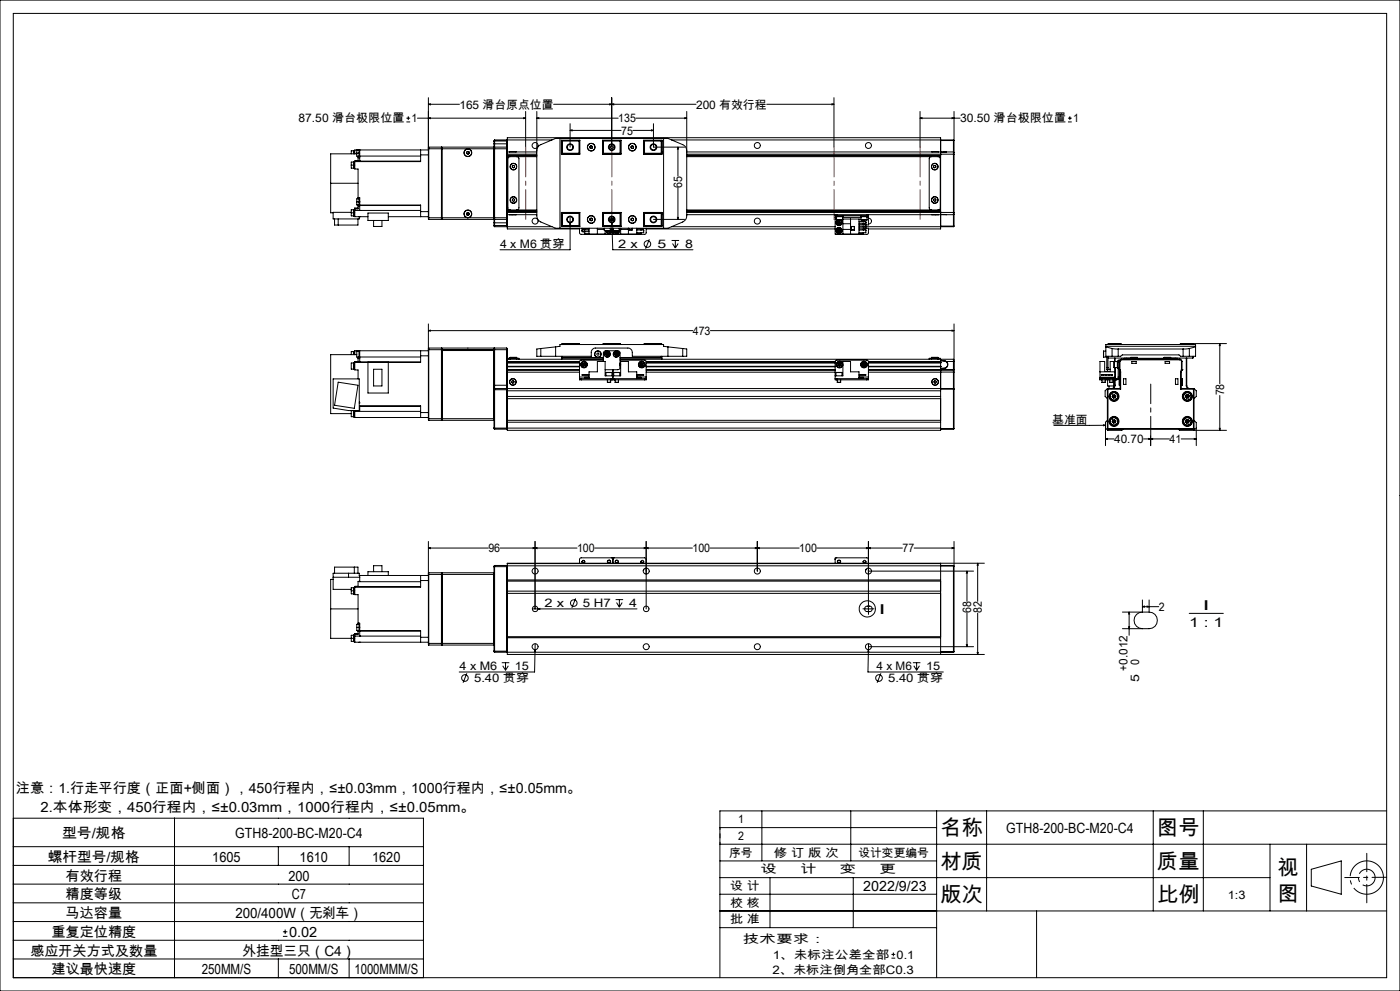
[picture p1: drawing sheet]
<svg xmlns="http://www.w3.org/2000/svg" width="420mm" height="297mm" viewBox="0 0 420 297" stroke-linecap="round" stroke-linejoin="round" font-family="sans-serif">
<g fill="none" stroke="#000" stroke-width=".3">
<path d="M0 0h420v297h-420zM4 4h412v289h-412zM121.9 36.5h1.1M121.9 35.4h1.1M122.5 34.9v1.1M125.2 35.4h32.5M128.5 35.4l.6-.1v.3zM128.5 31.3l.6-.2v.3zM128.5 29.3v36M128.5 31.3h9.3M157.1 35.3l.6 .1-.6 .2zM157.7 33.4v10.7"/>
<path d="M161 35.4l.6-.1v.3zM161 33.4l.1 31.6 .3 .8 .8 .7 4.5 1.9h33.7l4.4-1.9 .7-.4 .4-.7 .1-.7v-31.3M161 35.4h24.5M166.1 31.3h42.7M171 39.1l.6-.2v.3zM171 37.1v7M171 39.1h15.3M182.9 31.1l.6 .2-.6 .1zM183.5 31.3l.6-.2v.3zM183.5 29.3v14.8M189.9 39.1h6.1M190.8 35.4h15.2"/>
<path d="M195.4 38.9l.6 .2-.6 .1zM196 37.1v7h9.4M205.4 35.3l.6 .1-.6 .2zM230 31.3h20.2M249.6 31.1l.6 .2-.6 .1zM250.2 29.3v14.8M276 35.4l.6-.1v.3zM276 35.4h12M276 33.4v10.7M285.6 35.3l.6 .1-.6 .2zM286.2 33.4v12.3M320.4 36.5h1.1"/>
<path d="M320.4 35.4h1.1M321 34.9v1.1M99.2 54.9v8.9h.7M99.2 54.9h8.2M105.4 49.5v.9h.6M105.4 49.5h1M106 48.6h-.6v.9M106 45.1v1M106.3 48.5v2h.1M106.3 45.1v1M106.4 48.5h-.4v2h.3M106.4 45.1l-1 .1v.9"/>
<path d="M107 46.1h-7.8v8.8M107 45.9v.9h.7M107 45.9h.9M107.4 59.2h.5v1.3M107.4 59.2v.4M107.4 47.3v.9h-1M107.4 46.8v.5M107.4 44.9v.1M107.4 47.3h.5M107.7 59.6h-.7v.9M107.7 44.9v2h.2M107.7 45h-.7v.9"/>
<path d="M107.9 59.5h-.2v2h.2M107.9 48.3h.1M107.9 47.3v1M107.9 44.9v1.9M107.9 44.9h.1M107.9 46.8v.5M107.9 46.8h18.3M126.2 46.4h2.3M126.2 44.9v1.5M126.2 46.4v2h-19.8M126.2 48.3h-19.8v2.4h1v8.5M128.5 44.9h-22.1v1.2"/>
<path d="M128.6 44.1v21.7M128.6 44.1l-.1 .5h23.7M128.6 44.1h3.8M132.4 44.1v21.7M132.4 44.1l.1 .1M132.5 44.2v21.5M132.5 44.2h.1M140 45.6l.1 .4M140.1 46l.3 .1M140.3 45.4l.4 .1M140.3 45.4l-.3 .2M140.7 45.5v.4"/>
<path d="M140.7 45.9l-.3 .2M148.2 44.6v-.5h-15.6v21.7h15.6v-.5M148.2 44.6v20.7M148.2 44.2h.1M148.2 44.3v.3M148.2 43.1v1.1M148.2 44.2v.1M148.2 42.3h4M148.2 43.1h4M148.4 44.1v21.7M148.4 41.9v2.2M148.4 44.1h3.6"/>
<path d="M148.4 41.9l-.2 1.2M148.4 41.9h3.6M148.4 44.1l-.2 .2M152 44.1v21.7M152 41.9v2.2M152 44.1l.2 .2M152 41.9l.2 .2M152.2 44.3v-3h130v4.9M152.2 44.3v.3M152.2 44.6v20.7M152.2 47h8.8M152.2 46.6h8.8"/>
<path d="M152.2 45.5h8.8M152.2 41.9h13.4M152.2 46.2h8.8M152.9 45.5h2M153 47l-.5 .1-.1 .4v14.9l.1 .4 .5 .1M153.7 49.7l.4-.1 .3 .2-.1 .4-.3 .1-.3-.2zM153.7 59.7l.4-.2 .3 .3-.1 .4-.3 .1-.3-.3zM155 47l.5 .1 .2 .4v14.9l-.2 .4-.5 .1M161 45.2l.4-1.1 .5-.6 4.8-2h33.7l4.7 2 .6 .6 .3 1.1M168 41.5v26.9M168.4 45.5h.1M168.4 42h5.6v4.2h-5.6z"/>
<path d="M168.5 42.3v3.9M168.5 42.3h5.2M168.7 42.1v4M168.7 46.1h5.3M168.7 42.1h5.3M168.7 42.1l-.2 .2M173.7 42.3l.1-.2v4l-.1-.2M173.7 45.9h-5.2l.2 .2M173.7 42.3v3.6M177 44.3l.4 .2M177 43.9v.4M177.3 43.7l.4 .2"/>
<path d="M177.3 43.7l-.3 .2M177.7 44.3l-.3 .2M177.7 43.9v.4M180.8 46.1h5.5M180.8 42h5.5v4.2h-5.5zM180.8 42.1h5.5M181 42.3v3.6M181 42.3l-.1-.2v4l.1-.2M181 45.9h5M181 42.3h5M186 42.3l.2-.2v4l-.2-.2M186 42.3v3.6"/>
<path d="M189.4 44.3l.3 .2M189.4 43.9v.4M189.7 43.7l.3 .2M189.7 43.7l-.3 .2M190 44.3l-.3 .2M190 43.9v.4M193.1 42h5.5v4.2h-5.5zM193.1 46.1h5.3M193.1 42.1h5.3M193.4 42.3v3.6M193.4 42.3l-.2-.2v4l.2-.2M193.4 45.9h5.1l-.1 .2"/>
<path d="M193.4 42.3h5.1M198.4 42.1v4M198.4 42.1l.1 .2M198.5 42.3v3.9M198.5 45.5h.1M199.1 41.5v26.9M201.5 41.9h84.5M203.4 44.1l.1 .6h-.3zM203.4 44.1v8.7M203.4 56.3v9.5M206 47h76.2M206 46.6h76.2"/>
<path d="M206 45.5h77.2M206 46.2h80M279.4 47l-.5 .1-.1 .4v14.9l.1 .4 .5 .1M279.5 45.5h2M280.1 49.7l.4-.1 .3 .2-.1 .4-.3 .1-.3-.2zM280.2 59.7l.4-.1 .2 .3-.1 .4h-.4l-.3-.3zM281.4 47l.5 .1 .2 .4v14.9l-.2 .4-.5 .1M282.2 46.2v17.5M282.2 42.1h3.8M283.2 45.6h-1v.6M283.2 45.5h.8M283.2 45.5v.1"/>
<path d="M283.9 45.5l-.7 .1M283.9 45.5h2.1M286 46.2h.2M286 45.5v.7M286 45.5l.2 .2M286 41.9l.2 .2h-.2M286 41.9v.2M286 42.1v3.4M286 46.2v17.5M286.2 45.7v.5M286.2 46.2v17.5M100.4 65.6v1.8h7v-1.8"/>
<path d="M101.5 65.6v1.8M105.4 63.8v.9h.6M105.4 63.6h-5.5v2h7.9l.1-.7M105.4 63.8h1M106 62.9h-.6v.9M106.3 62.8v2M106.4 62.8h-.4v2h.4M106.4 63.1h19.8M107 60.5v.9h.7M107 60.5h.9M107.4 61.7v.9h-1M107.4 62.3h-1v2.6h4"/>
<path d="M107.4 61.4v.3M107.4 61.7h.5M107.9 60.5v1M107.9 61.5v.1M107.9 63.1h.1M107.9 61.7v1.4M107.9 64.9h.1M107.9 60.5h.1M107.9 61.6v.1M107.9 61.5h18.3v1.9M107.9 61.6h18.3M110.4 63.8h6.1v2.3h-6.1z"/>
<path d="M112.1 66.1v1.8h2.5v-1.8M116.5 64.9h12M126.2 63.4v1.5M126.2 63.4h2.3M128.5 65.3l.1 .5M128.5 65.3h23.7M128.6 65.8h3.8M132.5 65.7h.1M132.5 65.7l-.1 .1M140 64.1l.1 .3M140.1 64.4h.4M140.2 63.7l.4 .1"/>
<path d="M140.2 63.7l-.2 .4M140.6 63.8l.2 .3M140.8 64.1l-.3 .3M148.2 65.7h.1M148.2 65.3v.3M148.2 65.7v1.1M148.2 65.6v.1M148.2 66.8l.2 1.1M148.2 67.5h4M148.2 65.6l.2 .2M148.2 66.8h4M148.4 65.8v2.1"/>
<path d="M148.4 65.8h3.6M148.4 67.9h3.6M152 65.8v2.1M152.2 65.3v.3M152.2 65.6v3h21.6M152.2 62.9h8.8M152.2 63.2h8.8M152.2 64.3h8.8M152.2 67.9h13.4M152.2 63.7h8.8M152.2 65.6l-.2 .2M152.2 67.8l-.2 .1"/>
<path d="M152.2 63.3h8.8M152.9 64.3h2M168.4 64.3h.1M168.4 63.7h5.6v4.2h-5.6zM168.5 63.7v3.9M168.5 67.6h5.2M168.5 67.6l.2 .2M168.7 63.8v4M168.7 63.8h5.3M168.7 63.8l-.2 .1h5.2M168.7 67.8h5.3M171 66.6l.2 .6h-.3z"/>
<path d="M171 64.9v10h-21M173.7 63.9l.1-.1v4l-.1-.2M173.7 63.9v3.7M173.8 68.4l.1 1.5 .4 .3h19.2l.4-.4v-1.4M174.6 68.4v.2h2.1M174.6 68.9v.5h2.1M174.6 68.9h2.1M174.8 69.4h.5M175.4 68.6v.3a.41 .41 0 0 0-.4-.3 .41 .41 0 0 0-.4 .3M175.4 69.4v.7h1.3M176.7 68.4v1.8M177 66l.4 .1"/>
<path d="M177 65.6v.4M177.3 65.4l.4 .2M177.3 65.4l-.3 .2M177.7 66l-.3 .1M177.7 65.6v.4M179.2 68.4v1.8M179.2 68.8h2.1M180.8 63.8h5.5M180.8 63.7h5.5v4.2h-5.5zM180.8 67.8h5.5M181 63.9v3.7M181 67.8v.1"/>
<path d="M181 63.9l-.1-.1v4l.1-.2M181 63.9h5M181 67.6h5M181.3 69.1h1.8M181.3 68.4v.7M181.5 69.1v1.1M181.7 67.8v.1M182.2 69.1l.1 .3M182.3 69.4l.5 .2M182.3 69.4l.4-.3 .1 .5M182.8 69.1l.4 .1M183.1 69.1h.1"/>
<path d="M183.1 68.4v.7M183.1 68.9l.1 .3M183.2 65.9h.2zM183.2 66l.2 .2M183.2 69.2l-.4 .4M183.2 66l.1 .1M183.2 68.4a.88 .88 0 0 1-.2 1.5 .88 .88 0 0 1-1.2-.8 .9 .9 0 0 0 1.3 .8 .9 .9 0 0 0 .2-1.5M183.4 65.4v.5M183.4 65.6h.5M183.5 64.9l.1 1.7M183.6 66.6l.1 .6h-.3zM183.6 66.6l.2 8.3h24.1"/>
<path d="M183.6 70.2h-.2M183.9 65.5v.5M183.9 68.4v1.8M184 69.1h.1M184 69.1h1.8M184 68.4v.7M184 69.1h1.7M184.1 70.2h.3M184.6 69.1v.3M184.6 69.4l.5 .2M184.6 69.4l.4-.3 .1 .5M185.1 69.1l.4 .2"/>
<path d="M185.3 67.8v.1M185.5 69.1v.2M185.5 69.3l-.4 .3M185.7 69.1h.1M185.8 68.5a.91 .91 0 0 1-.5 1.4 .91 .91 0 0 1-1.2-.8 .89 .89 0 0 0 1.2 .8 .89 .89 0 0 0 .5-1.3M185.8 68.4v.7M186 63.9l.2-.1v4.1M186 63.9v3.7M186 67.8v.1M186 67.6l.2 .2M186.2 68.4v1.8M186.2 68.8h2.3"/>
<path d="M188.5 68.4v1.8M188.6 68.4v.5h1.1v-.5M189.4 66l.3 .1M189.4 65.6v.4M189.6 68.4v.5M189.7 65.4l.3 .2M189.7 65.4l-.3 .2M190 66l-.3 .1M190 65.6v.4M191 68.4v1.8M191 68.9h2.1v.8h-2.1M192.3 68.6v.3a.41 .41 0 0 1 .4-.3 .41 .41 0 0 1 .4 .3"/>
<path d="M192.3 69.7v.4h-1.3M193.1 69v.2M193.1 63.7h5.5v4.2h-5.5zM193.1 68.4v.2h-2.1M193.1 63.8h5.3M193.1 67.8h5.3M193.4 63.9v3.7M193.4 63.9l-.2-.1v4l.2-.2M193.4 67.6h5.1M193.9 68.6h56.6M194.8 71.7l-1.1 2.8M196 65.8h9.4"/>
<path d="M198.4 63.8v4M198.4 63.8l.1 .1h-5.1M198.5 63.7v3.9M198.5 64.3h.1M198.5 67.6l-.1 .2M201.5 72.1h2.2M201.5 67.9h49M201.8 73l.8 1.3M202.6 72.1v2.2M203.2 65.2h.3l-.1 .6zM203.4 73l-.8 1.3M206 62.9h76.2"/>
<path d="M206 63.2h76.2M206 64.3h44.5M206 63.7h80M206 63.3h76.2M250.5 64.7h.5M250.5 64.3h.5M250.5 64.7v.5M250.5 65.2v5h9.6l.4-.4v-1.4h-.7M250.5 64.3v.4M250.5 65.6h.5M250.5 65.2h.5M250.8 70.2h.2"/>
<path d="M250.9 64.7v.2h2v-.2M251 65.9h1.7M251 65.9h1.8M251 64.9v1M251 64.3v.4M251 64.3h9M251 64.7h9M251.2 66.8l.3 .4M251.2 68.9l.1 .5M251.2 68.9l.5 .2M251.3 65.9l-.5 .9M251.3 69.4l.4 .2"/>
<path d="M251.4 65.9l-.6 .9M251.4 66.3l-.2 .5M251.4 66.3l.3 .4M251.5 67.2h.5M251.7 68.6l-.5 .3M251.7 68.6l.4 .2M251.7 68.6v1M251.7 69.1l-.4 .3M251.7 69.1l.4 .2M251.7 66.7l-.5 .1M251.7 66.7l-.2 .5M251.7 66.7l.3 .5"/>
<path d="M251.9 66.3h-.5M251.9 66.3l.3 .4M251.9 66.3l-.2 .4M252 65.9a.87 .87 0 0 1 .2 1.5 .87 .87 0 0 1-1.4-.6M252.1 65.9a.9 .9 0 0 1 .1 1.6 .9 .9 0 0 1-1.4-.7M252.1 68.8v.5M252.1 68.8l-.4 .3M252.1 69.3l-.4 .3M252.2 66.7l-.2 .5M252.2 66.7h-.5M252.7 65.9h.1M252.8 65.6h4.9v4.6"/>
<path d="M252.8 64.9v1M252.8 65.2h5.5M252.9 65.6v4.6M252.9 68.8h2.3M252.9 67.1h2.3M255.2 65.6v4.6M255.3 67.9h1v1h-1zM256.3 67.9v1M257.7 66.4h2.1v.5M257.7 67.2h2.1v.5h-2.1M257.7 68.1h2.1v.5h-2.1M257.7 65.7h.6"/>
<path d="M257.7 68.9h2.1M257.7 66.9h2.1M258.2 64.7v.2h2v-.2M258.3 65.9h1.8M258.3 64.9v1M259 68.6v.3a.41 .41 0 0 1 .4-.3 .41 .41 0 0 1 .4 .3M259 65.9v.5M259 67.7v.4M259 69.7v.4h-1.3M259 67.9h27M259.2 66.4h.4M259.8 66.9l-.4 .3-.4-.3v.3"/>
<path d="M259.8 66.6v.2M259.8 69v.2M259.8 68.9v.8h-2.1M259.8 66.7v.1M260 64.7h.5M260 64.3h.5M260 64.3v.4M260.1 65.9h.1M260.1 64.9v1M260.1 65.2h.4M260.5 65.4a.9 .9 0 0 1 .9 .9 .9 .9 0 0 1-.9 .9M260.5 64.7v.5"/>
<path d="M260.5 64.3v.4M260.5 65.2v2.2h-.7M260.5 64.3h22.7M279.5 64.3h2M282.2 63.7v4.9h-21.7M282.2 63.7v.6h1M282.2 67.8h3.8M283.2 64.3h.7M283.2 64.3h.8M283.2 64.3h.1M283.9 64.3h2.1M286 63.7h.2"/>
<path d="M286 63.7v.6M286 67.8h.2M286 67.8v.1M286 64.3v3.5M286.2 63.7v.5M286.2 64.2l-.2 .1M286.2 67.8l-.2 .1M286.2 64.2v3.6M128.5 99.1l.6-.1v.2zM128.5 97.1v28.4M128.5 99.1h79.3M213.1 99.1h73.1"/>
<path d="M285.6 99l.6 .1-.6 .1zM286.2 97.1v13.7M101.5 114.5l5.9 1-1.1 6.9-5.9-.9zM106 108.8h-.6v1.8h.6M106 105.4h-.6v.9M106.3 108.7h-.3v2h.4M106.3 105.3v1M106.4 108.6h4M106.4 108.7h-.1v2M106.4 105.3h-.4v1M107 106.3h-7.8v17.7h6.2M107.4 107.5v.9h-1"/>
<path d="M107.4 107v.5M107.4 105.1v.1M107.4 107.5h.5M107.7 105.1v2h.2M107.7 105.2h-.7v1.8h.7M107.9 108.5h.1M107.9 107.5v1M107.9 105.1v1.9M107.9 107v.5M107.9 107h18.3M110.4 108.5h6.1v9.3h-6.1zM112.1 110.7h2.5v5h-2.5z"/>
<path d="M126.2 105.1v1.5M126.2 106.6h2.3M126.2 108.5h-19.8v2.4h1v2.7M126.2 106.6v2h-9.7M128.5 105.1h-22.1v1.2M128.6 104.3v21.7M128.6 104.3l-.1 .5h23.7M128.6 104.3h3.8M132.4 104.3v21.7M132.4 104.3l.1 21.2M148.2 104.8v-.5h-15.6v.6h15.6M148.2 104.8v11.8"/>
<path d="M148.2 116.6v11.9l.2 .1M148.2 116.9h4M148.2 115.5h4M148.4 104.3v12.1M148.4 104.3l-.2 .5M148.4 116.4h3.6M148.4 104.3h3.6M148.4 116.4v12.2M148.4 116.4l-.2 .2M152 104.3v12.1M152 104.3l.2 .5M152 116.4v12.2"/>
<path d="M152 116.4l.2 .2M152.2 115.5v.9M152.2 117.1h130M152.2 118.8h130M152.2 104.8v10.7M152.2 119.5h130M152.2 116.4h133.8M152.2 107.7h28.8M152.2 108.7h21.6M152.2 109.9h21.6M152.2 108.8h21.6M152.2 109.8h21.6"/>
<path d="M152.2 108.6h21.6M152.2 108.3h21.7M152.2 110.8h21.6M152.2 111.5h21.6M152.2 111h21.6M152.4 107.7v-.3h3.3v.3M153 107.1h2M153 107.1v.6M153.1 107.4h1.9M153.6 114.2l.4-.1 .2 .3-.1 .4h-.4l-.2-.3zM155 107.1v.6M162.2 106.8h15.2v-1.2a1.33 1.33 0 0 1 1.3-1.3h9.6a1.33 1.33 0 0 1 1.4 1.3v1.2h15.1"/>
<path d="M162.2 104.5l-1.2 .1v2.2h1.2M162.2 104.5v2.3M166.7 104v2.8M166.7 104l1.3-.2v-.5h31.1v.5l1.3 .2M166.7 104l-4.5 .5M168.5 103.1h5.3M168.5 103.1v.2M168.5 106.8v.9M168.7 103h5l.1 .1M168.7 107.1h12.3M168.7 103v.3M168.7 106.8v.3"/>
<path d="M168.7 107.1l-.2 .2h12.5M168.7 103l-.2 .1M173.8 113.5v.3h.6M173.8 113.5h.6M173.8 113v.5M173.8 103.1v.2M173.8 113h2.9M174.4 113.5h9M174.4 113.8h9M174.4 113.5v.3M174.7 109.4l.3 .3M174.9 108.9l-.2 .5"/>
<path d="M174.9 108.9l.3 .4M175.2 109.3l.3 .3M175.2 109.3l-.2 .4M175.3 108.8l-.4 .1M175.3 108.8l.4 .3M175.3 108.8l-.1 .5M175.4 113.1v.2h1.3M175.5 109.6l-.5 .1M175.7 109.1l-.2 .5M175.7 109.1l-1 .3M176.7 113.5v-2.1h2.5v-3.1h2.3v4.3h4.7v-4.3h2.3v3.1h2.5v2.1M176.7 112.3h-2.1l2.1 .1"/>
<path d="M180.9 103.1l.1-.1h5l.2 .1M180.9 103.1h5.3M180.9 103.1v.2M181 107.9l-6.9 .1-.3 .4v4.6M181 108.3v-2.5l.3-.6 4-.1 .7 .4v4.8l-.2 .3-.5 .2h-3.8M181.7 106.1l.3 .5M181.7 106.1h.5M181.8 111.7h1.8M181.8 111.7v.9M181.9 105.7l-.2 .4M181.9 105.7l.3 .4M182 106.6h.5"/>
<path d="M182.2 114.6h.6M182.2 113.8v.8M182.2 106.1l-.2 .5M182.2 106.1l.3 .5M182.4 105.7l.3 .4M182.4 105.7h-.5M182.4 105.7l-.2 .4M182.7 106.1l-.2 .5M182.7 106.1h-.5M182.8 114.6h.4M183.2 114.6h-.4M183.2 113.8v.8"/>
<path d="M183.4 113.5h1M183.4 113.8h.5M183.4 113.5v.3M183.6 111.7v.9M183.9 113.8h.5M183.9 110.8v3M184.1 111.7h1.8M184.1 111.7v.9M184.4 113.5v.3M184.4 113.5h9M184.4 113.8h9M184.4 106.1h.5"/>
<path d="M184.4 106.1l.2 .5M184.5 114.6h1M184.5 113.8v.8M184.6 105.7l-.2 .4M184.6 105.7l.3 .4M184.6 106.6h.5M184.9 106.1l.2 .5M184.9 106.1l-.3 .5M185.1 105.7l.2 .4M185.1 105.7h-.5M185.1 105.7l-.2 .4M185.3 106.1l-.2 .5"/>
<path d="M185.3 106.1h-.4M185.5 113.8v.8M185.9 111.7v.9M186 108.7l.2 .5-.2 .6M186 107.9l7.6 .1 .3 .3v4.7M186 108.9v.7M186 109v.5M186 107.7h100M186 107.1h12.4M186.2 103.1v.2M191 112.3h2.1l-2.1 .1M192.1 109v.5"/>
<path d="M192.1 109l.4 .3M192.1 109.5l.5 .3M192.3 113.1v.2h-1.3M192.5 108.8l-.4 .2M192.5 108.8l.4 .2M192.5 108.8v.5M192.5 109.3l-.4 .2M192.5 109.3l.1 .5M192.5 109.3l.5 .2M192.9 109l.1 .5M192.9 109l-.4 .3M193 109.5l-.4 .3"/>
<path d="M193.2 103.1h5.3M193.2 103.1v.2M193.4 113.5h.5M193.4 113.5v.3M193.9 113.5v.3h-.5M193.9 113v.5M193.9 108.7h56.6M193.9 109.9h56.6M193.9 108.8h56.6M193.9 109.8h56.6M193.9 108.6h56.6M193.9 108.3h56.6"/>
<path d="M193.9 113l-2.9 .1M193.9 110.8h56.6M193.9 111.5h56.6M193.9 111h56.6M198.4 103h-5l-.2 .1M198.4 103v.3M198.4 106.8v.3M198.4 103l.1 .1M198.4 107.1l.1 .2h-12.5M198.5 103.1v.2M198.5 106.8v.9M200.4 104v2.8"/>
<path d="M200.4 104l4.4 .5M204.8 104.5l1.2 .1v2.2h-1.2M204.8 104.5v2.3M250.5 113.5h.5M250.5 112.6h2.4v-4.3h2.3v3.1h2.5v2.1M250.8 111.7h1.8M250.8 111.7v.9M251 113.5h9M251 113.8h9M251 113.5v.3M251.2 114.6h1M251.2 113.8v.8"/>
<path d="M251.4 109.5l.4 .2M251.5 109l-.1 .5M251.5 109l.3 .3M251.8 109.3l-.4 .2M251.8 109.3l.5 .3M251.8 109.3v.4M251.9 108.8l-.4 .2M251.9 108.8l.4 .3M251.9 108.8l-.1 .5M252.2 113.8v.8M252.3 109.6l-.5 .1M252.3 109.1v.5"/>
<path d="M252.3 109.1l-.5 .2M252.6 111.7v.9M257.7 112.3h2.1l-2.1 .1M258.7 109l.1 .5M258.7 109l.5 .3M258.8 109.5l.4 .3M259 113.1v.2h-1.3M259.2 108.8l-.5 .2M259.2 108.8l.4 .2M259.2 108.8v.5M259.2 109.3l-.4 .2M259.2 109.3l.4 .2"/>
<path d="M259.2 109.3v.5M259.6 109v.5M259.6 109l-.4 .3M259.6 109.5l-.4 .3M260 113.5h.5M260 113.5v.3M260.5 108.6l21.7 .1M260.5 113.5v.3h-.5M260.5 113v-4.7l-.2-.3-9.4-.1-.4 .4v5.5h.5M260.5 113v.5M260.5 108.7h21.7M260.5 109.9h21.7"/>
<path d="M260.5 108.8h21.7M260.5 109.8h21.7M260.5 108.3h21.7M260.5 113l-2.8 .1M260.5 110.8h25.5M260.5 111h21.7M279.5 107.1h.1M279.4 107.4h-.6v.3M279.4 107.1h2M279.4 107.1v.6M279.4 107.4h2M279.5 107.4h1.9"/>
<path d="M279.5 107.1h1.9M280.4 114.1l.3 .1 .2 .3-.2 .3h-.4l-.2-.4zM281.4 107.1h.1M281.4 107.4h.7v.3M281.4 107.1v.6M282.2 109.9h-21.7M282.2 108.3v2.7M282.2 111v18h-130v-12.6M282.2 108.7h.1M282.2 109.9h.1M282.2 116.6h3.8M282.2 110.5h1"/>
<path d="M282.2 110.3h1M282.2 110.9h3.8M282.2 108.2h1M283.2 108.1h-1v-.4v.6M283.2 108.2l.6 .2M283.2 108.1l.7 .2M283.2 108.1v.1M283.2 110.3v.2M283.8 108.4a1.07 1.07 0 0 1 .4 1.2 1.07 1.07 0 0 1-1 .7M283.9 108.3a1.19 1.19 0 0 1 .4 1.3 1.19 1.19 0 0 1-1.1 .9M283.9 108.3h2.1M283.9 108.3l-.1 .1"/>
<path d="M286 116.4v.2M286 116.4l.2 .2h-.2M286 107.7v.6M286 107.7l.2 .1v.5h-.2M286 110.8h.2M286 110.8v.1M286 111.5h.2M286 110.9v.6M286 108.3v2.5M286 111.5v4.9M286 116.6v11.9M286 111.5h-25.5"/>
<path d="M286.2 110.8l-.2 .1M286.2 110.8h.1M286.2 110.8v.7M286.2 111.5v17M330 111.4h4.5M330.1 113.1h4.3v.2h-4.3zM330.4 112.3l.8 .1zM330.4 113.5h-.5v.3h.5M330.4 113.5h4.6M330.4 113.8h1.4M330.4 113.5v.3M330.6 114.6h1"/>
<path d="M330.6 113.8v.8M331 107h.1M331 106.9v.1M331.1 105.2l-.1 1.7M331.1 105.2v1.7M331.1 107h.9M331.1 105.2h.7M331.1 106.9v.1M331.6 112.3l.5 .1zM331.6 113.8v.8M331.8 113.8h.9M331.8 113.5v.3"/>
<path d="M331.8 103.8h26.9M331.8 104l1.8 .5M332 110.1v.7h.4v-.7M332 110.1h.4M332 106.8v3.3M332.2 116.6l.2-.2v.2M332.2 116.6h.2M332.2 116.6v11.9M332.3 113.8v1.9h1.8M332.3 110.8v.5M332.4 110.7h.7M332.4 103.1h4"/>
<path d="M332.4 116.6h3.8M332.4 103.1v.2M332.4 106.8v3.3M332.4 116.6v11.9M332.4 107.1l.1 .2M332.4 112.3l.5 .1zM332.5 103h3.7M332.5 107.3h6.7M332.5 103v.3M332.5 106.8v.5M332.5 103l-.1 .1M332.7 115.7v.7"/>
<path d="M332.7 113.8h2.3M332.7 113.5v.3M332.9 114.6h1M332.9 113.8v.8M333.3 112.3l.5 .1zM333.6 106.8h1.9M333.6 104.5l1.9 .1M333.6 106.8h-1.8v-3.5h26.9v3.5h-1.9M333.6 104.5v2.3M333.7 118.9l.3 .4M333.8 118.4l-.1 .5M333.8 118.4l.4 .4"/>
<path d="M333.9 113.8v.8M334.1 113.8v2.4M334.2 108.4h.1M334.2 108.4v1.8M334.2 108.4h1M334.2 110.2h1M334.2 118.8l-.5 .1M334.2 118.8l-.2 .5M334.2 118.8l.4 .4M334.4 115.5a.96 .96 0 0 1-1 .9M334.4 115.5h.1M334.4 118.2l-.6 .2"/>
<path d="M334.4 118.2l.4 .5M334.4 118.2l-.2 .6M334.4 107.3v1M334.4 113.8v1.7M334.5 108.4l-1.4-.1v3h-1.7v-3h-1.4v5.2M334.5 110.2v3.3M334.5 115.5l-.5 .9M334.5 107.3v1.1M334.5 113.8v1.7M334.6 119.2l-.6 .1M334.8 118.7l-.2 .5M334.8 118.7l-.6 .1"/>
<path d="M335 113.5v.3M335.5 108.3h-.3v2h.3M335.5 113l-.5 .5M335.5 108.4h.3M335.5 113h.3M335.5 106.8h.7l.5-.4h17l.5 .4h.7M335.5 104.6v2.2M335.5 108.4v4.6M335.5 104.6h19.4M335.8 115.4h.1M335.8 113.5h.1M335.8 113.5v1.9"/>
<path d="M335.8 113.4v.1M335.8 110.8l.2 .7M335.8 110.8h.1M335.8 113a.84 .84 0 0 1-.8 .8M335.8 108.3v-.4h-.3v.5M335.8 110.8l.1 .1M335.8 110.8h.2M335.8 108.3h.2M335.8 113.4v2.1M335.8 113.4h.2M335.8 115.5h.2M335.8 108.3v4.7"/>
<path d="M335.9 110.9l.1 .6M336 113.4v.1M336 115.5h.1M336 110.8h.1M336 110.8l.2 .7M336 110.8l-.1 .1M336 113.4v2.1M336 108.3v2.5M336 111.5h.2M336 116.4l.2 .2M336 116.4h-3.8l-.7 .7v1.7l.7 .7M336 111.5v4.9"/>
<path d="M336.2 103v.3M336.2 111.5v5.1M336.2 103l.2 .1M336.4 103.1v.2M336.5 107.7v.1M336.5 107.8l-.5 .5M336.5 107.7l-.4 .1-.3 .5M336.5 107.7h17.4M336.5 107.8h17.4M337 113.5h.8v1.7h-.8zM337.9 107.4h-.7v.3M337.9 107.4h14.6"/>
<path d="M337.9 107.4v.3M339.2 107.3l.1 .1M339.2 107.3h2M339.2 107.1h2M339.2 107.1v.3M339.5 108.3h1.4v.6h-1.4zM341.2 107.1h-2M341.2 107.3v.1M341.2 107.1h.1M341.2 107.1v.2M349.2 107.3v.1M349.2 107.1h2"/>
<path d="M349.2 107.3h2M349.2 107.1v.2M349.5 108.3h1.4v.6h-1.4zM351.2 107.3v.1M351.2 107.3h6.7M351.2 107.1v.3M352.5 107.4h.7v.3M352.5 107.4v.3M352.6 113.5h.8v1.7h-.8zM353.9 107.8l.5 .5M353.9 107.7v.1M353.9 107.7l.6 .2 .1 .4"/>
<path d="M354 103.1h4M354 103.1v.2M354.2 111.5h.2M354.2 103h13.7M354.2 116.6h3.8M354.2 103v.3M354.2 111.5v5.1M354.2 103l-.2 .1M354.4 115.4v.1M354.4 116.4l-.2 .2M354.4 116.4h3.8l.7 .7v1.7l-.7 .7M354.4 111.5v4.9"/>
<path d="M354.4 110.8l.1 .1M354.4 110.8l-.2 .7M354.4 113.4v.1M354.4 110.8h.1M354.4 110.8h.2M354.4 108.3h.2M354.4 113.4v2.1M354.4 113.4h.2M354.4 115.5h.2M354.4 108.3v2.5M354.5 110.9l-.1 .6M354.6 113.4v2.1"/>
<path d="M354.6 110.8h.1M354.6 110.8l-.2 .7M354.6 110.8l-.1 .1M354.6 108.3v2.5M354.9 106.8h1.9M354.9 104.6v2.2M355.6 118.9l.4 .4M355.8 118.4l-.2 .5M355.8 118.4l.8 .8M355.9 115.5l.2 .6 .3 .3M355.9 115.5h.1M355.9 107.3v8.2"/>
<path d="M356 115.5a1.02 1.02 0 0 0 1 .9M356 107.3v8.2M356.2 118.8l-.2 .5M356.2 118.8l-.6 .1M356.4 118.2l-.6 .2M356.4 118.2l.4 .5M356.4 118.2l-.2 .6M356.6 119.2l-.6 .1M356.8 118.7l-.2 .5M356.8 118.7l-.6 .1M356.8 104.5l-1.9 .1M356.8 104.5v2.3"/>
<path d="M357.9 106.8v.5M358 116.6h.2M358 116.6v-.2l.2 .2M358 103.1l-.1-.1v.3M358 103.1v.2M358 106.8l-.1 .5M358 116.6v11.9M358.2 116.6v11.9M358.7 104l-1.9 .5M365.9 103v12M365.9 118.5v10.5M365.9 103l.2 .6h-.3z"/>
<path d="M105.4 124v.9h.6M105.4 123v1M106 123v2h.4M106.3 123v2M106.4 123.3v1.8h22.1M106.4 123v.3M106.4 123.3h19.8M107.7 125.1h.1M107.8 123v-9.4h-7.9v8.7l4.7 .7h3.3v-1.4h18.3v2M107.8 120.5v.3M107.9 125.1h.1M107.9 121.8h18.3"/>
<path d="M126.2 123.6v1.5M126.2 123.6h2.3M128.5 125.5l.1 .5M128.5 125.5h19.7M128.6 126h3.8M132.5 125.5v.4M132.5 125.9l.1 .1M132.5 125.9l-.1 .1M132.6 126v-21.1l15.6 .2-.1 20.9M132.6 126h15.5M148.2 128.2h4M148.2 125.9l-.1 .1"/>
<path d="M148.4 128.6h3.6M152.2 128.3h130M152.2 126.5h130M152.2 126h130M152.2 128.5l-.2 .1M282.2 128.6h3.8M282.2 128.5h3.8M286 128.5v.1M286 128.5h.2M286.2 128.5l-.2 .1M331 127.3l.6 .2-.6 .1zM331.6 128.3l.7 .7h4.2l.4-.4"/>
<path d="M331.6 131.5l.6-.1v.3zM331.6 131.5h2.6M331.6 127.5h-15.4M332.2 128.5h.2M332.2 128.5l.2 .1M332.2 126l-.6 .5v7.1M332.4 128.5v.1M332.4 128.6h25.6M332.4 128.5h25.6M333.7 126.4l.3 .5M333.8 125.9l-.1 .5M333.8 125.9l.4 .4"/>
<path d="M334.2 126.3l-.2 .6M334.2 126.3l.4 .4M334.2 126.3l-.5 .1M334.4 125.8l.4 .3M334.4 125.8l-.6 .1M334.4 125.8l-.2 .5M334.6 126.7l-.6 .2M334.8 126.1l-.2 .6M334.8 126.1l-.6 .2M343.1 131.5h7.7M344.6 131.4l.6 .1-.6 .2zM345.2 131.5l.6-.1v.3z"/>
<path d="M345.2 130.7v2.9M353.6 128.6l.3 .4h14M354.4 131.5h4.5M355.6 126.4l.4 .5M355.8 125.9l-.2 .5M355.8 125.9l.8 .8M356.4 125.8l.4 .3M356.4 125.8l-.6 .1M356.4 125.8l-.4 1.1M356.6 126.7l-.6 .2M356.8 126.1l-.2 .6M356.8 126.1l-1.2 .3"/>
<path d="M358 128.5h.2M358 128.5v.1M358.2 128.5l-.2 .1M358.2 126l.7 .6v7M358.3 131.4l.6 .1-.6 .2zM358.9 128.3l-.7 .7M365.8 128.4h.3l-.2 .6zM99.9 173.6h-.7v8.9M99.9 173h8M100.4 171.8v-1.8h7v1.8M104.6 171.8v1.2M105.4 177.1v.9h.6"/>
<path d="M105.4 177.1h1M106 176.1h-.6v1M106.3 176.1h-.3v1.9h.4M106.3 170v1.8M106.4 176h-.1v2M106.4 176v2.2h1v8.6M107.9 174.3l-.5-.1v1.5h-1M107.9 172.5v1.8M107.9 174.3h18.3M110.4 172.5v-1.2h6.1v1.2M112.1 171.3v-1.8h2.5v1.8M126.2 175.8l-19.8 .2"/>
<path d="M126.2 172.5v1.5M126.2 174v2h-19.8M126.2 174h2.3M128.5 164.2l.6-.1v.3zM128.5 162.3v30.5M128.5 164.2h18M128.5 172.5h-20.7v-.7h-7.9v4.8h5.5M128.6 171.7v21.6M128.6 171.7l-.1 .5h19.7M128.6 171.7h3.8M132.4 171.7v21.6M132.4 171.7l.1 .1"/>
<path d="M132.5 171.8v21.4M132.5 171.8v.4M132.5 172.2v20.6M148.2 171.7h-15.6M148.2 171.8v21.4M148.2 169.9h4M148.4 169.5l-.2 .1v25.7l.2 .2M148.4 169.5v26M148.4 169.5h3.6M152 169.5v26M152 169.5l.2 .1M152.2 177.8h130"/>
<path d="M152.2 173.8h130M152.2 174.2h130M152.2 169.6h130M152.2 168.9h130M152.2 177.2h130M159.9 164.1l.6 .1-.6 .2zM160.5 164.2l.6-.1v.3zM160.5 162.3v20.2M172.7 179.3l-1.1 2.9M173.1 164.2h-23.1M174.6 168.2v.3l.8-.1v-.2M174.8 168h.5"/>
<path d="M182.5 168.8a.5 .5 0 0 1-.2-.8 .5 .5 0 0 1 .8 0 .5 .5 0 0 1-.2 .8M183.6 167.2h.5M183.9 167.2v1.6M184.7 179.7h2.2M184.9 168.8a.5 .5 0 0 1-.3-.8 .5 .5 0 0 1 .8 0 .5 .5 0 0 1-.2 .8M185.8 179.7v2.3M192.3 168.2v.2l.8 .1M193.1 170.6l-.1 .4M193.1 168.2v.2M193.1 170.7v.1M193.3 164.1l.6 .1-.6 .2zM193.9 167.7l-.4-.5h-9.2l-.4 .5-.5-.5h-9.1l-.4 .3-.1 1.3"/>
<path d="M193.9 164.2l.6-.1v.3zM193.9 162.3v20.2M207.7 164.2h-29.3M213 164.2h26.7M226.6 164.1l.6 .1-.6 .2zM227.2 164.2l.6-.1v.3zM227.2 162.3v8.9M245.1 164.2h25.6M250.5 167.7l.4-.5h9.2l.4 .5M250.8 167.2h-.3v1.6M251.5 168.8a.5 .5 0 0 1-.2-.8 .5 .5 0 0 1 .8 0 .5 .5 0 0 1-.2 .8M259 168.2v.2l.8 .1v-.3"/>
<path d="M259.8 170.7v.1M259.8 170.6l-.2 .4M259.9 164.1l.6 .1-.6 .2zM260.5 164.2l.6-.1v.3zM260.5 162.3v18.5M260.5 171.2h31.6M274.2 164.2h12M282.2 168.8v27.3M282.2 169.5h3.8M282.2 169.6h3.8M285.6 164.1l.6 .1-.6 .2zM286 169.5l.2 .1h-.2"/>
<path d="M286 169.5v.1M286 169.6v25.7M286.2 162.3v33M290.1 171.2l.1 .6h-.3zM290.1 171.2v9M293.3 168.8l.2 .6h-.3zM293.3 168.8v11.4M295.3 168.8h-143.1v27.3h143.1M342.7 179.8v3.6a2.49 2.49 0 0 0-2.5 2.5 2.49 2.49 0 0 0 2.5 2.5M344.7 179.8v3.6M99.2 182.5v8.8h7.2M99.2 182.5h8.2"/>
<path d="M106 190.4h-.6v1.8h.6M106.3 190.3v2M106.4 190.3h-.4v2h.4M106.4 190.6h19.8M107 188v.9h.7M107 188h.9M107.4 186.8h.5v1.2M107.4 186.8v.3M107.4 189.2v.9h-1M107.4 189.9h-1v2.6h19.8M107.4 188.9v.3M107.4 189.2h.5"/>
<path d="M107.7 187.1h-.7v.9M107.7 192.5h.2M107.9 188v1.1M107.9 187h-.2v2h18.5v2M107.9 190.6h.1M107.9 189.1v1.5M107.9 190.5v.2M107.9 189.1h18.3M107.9 192.5h.1M126.2 191v1.5M126.2 192.5h2.3M126.2 191h2.3"/>
<path d="M128.5 192.8l.1 .5M128.5 192.8h19.7M128.6 193.3h3.8M132.5 192.8v.4M132.5 193.2l-.1 .1M132.6 193.2l15.6 .1M148.2 195.1h4M148.4 195.5h3.6M150.5 198.6h2.3M150.8 199.5l.9 1.4M151.7 198.6v2.3M152.2 195.5h133.8"/>
<path d="M152.2 191.1h130M152.2 190.8h130M152.2 195.3l-.2 .2M152.5 199.5l-.8 1.4M159.7 182.5h31.4M160.5 194.7l.2 .6h-.4zM160.5 192.9l-.1 8.5h-22.6M161.4 182.5l.6-.2v.3zM185 180.6l.8 1.4M186.7 180.6l-.9 1.4M259.6 181.9l1.2-.3a.83 .83 0 0 1 .9 .9 .83 .83 0 0 1-.9 .8h-.6a.82 .82 0 0 1-.8-.5 .82 .82 0 0 1 .2-.9zM259.7 182.5h1.7"/>
<path d="M260.5 194.7l.2 .6h-.3zM260.5 181.6v1.7M260.5 193.8h31.6M260.6 192.9l-.2 8.5h22.6M273.9 198.6h2.2M274.1 199.5l.9 1.4M275 198.6v2.3M275.8 199.5l-.8 1.4M282.2 195.3h3.8M286 195.3v.2M286 195.3h.2M286.2 195.3l-.2 .2"/>
<path d="M289.9 193.2h.3l-.1 .6zM290.1 183.8v10M293.2 195.5h.3l-.2 .6zM293.3 183.8v12.3M336.7 183.4h8M338.6 187.8h.3l-.2 .6zM338.7 183.4v7M338.7 183.4l.2 .6h-.3zM342.7 181.8l.6-.2v.4zM342.7 181.8h4.9M344.1 181.6l.6 .2-.6 .2zM344.7 183.4a2.49 2.49 0 0 1 2.5 2.5 2.49 2.49 0 0 1-2.5 2.5h-8"/>
<path d="M356.8 183.8h10.2M140.1 201.8l-1.2 2.8M264.3 201.8l-1.2 2.8M4 245.2h123v47.8M4 253.7h123M4 259.4h123M52.4 245.2v47.8M83.5 253.7v5.7M104.7 253.7v5.7M216 253h200M216 248h65M216 258h65"/>
<path d="M228.6 243v15M255.2 243v15M281 243v50M296 243v30M346 243v30M361 243v30M381 253v20M392 253v20M416 243h-200v50M4 265h123M4 270.6h123M4 276.2h123"/>
<path d="M84.9 279.3h1.3M85.5 278.6v1.3M216 278h65M216 273h200M216 263h165M216 268h65M231 263v15M256 263v15M311 273v20M393.4 260.5l9-2.5v10l-9-2.5zM4 281.8h123M4 287.4h123"/>
<path d="M83.5 287.4v5.6M84.9 280.6h1.3M104.7 287.4v5.6M267.4 287.2h1.2M267.4 286h1.2M268 285.5v1.1"/>
<circle cx="140.4" cy="45.8" r="1.18"/>
<circle cx="140.4" cy="45.8" r="1.12"/>
<circle cx="154" cy="49.9" r="1"/>
<circle cx="154" cy="59.9" r=".95"/>
<circle cx="154" cy="49.9" r=".94"/>
<circle cx="154" cy="59.9" r="1"/>
<circle cx="160.5" cy="43.6" r=".9"/>
<circle cx="171" cy="44.1" r=".84"/>
<circle cx="171" cy="44.1" r="1"/>
<circle cx="177.4" cy="44.1" r="1.12"/>
<circle cx="177.4" cy="44.1" r="1.14"/>
<circle cx="183.5" cy="44.1" r=".41"/>
<circle cx="183.5" cy="44.1" r=".82"/>
<circle cx="183.5" cy="44.1" r=".99"/>
<circle cx="189.7" cy="44.1" r="1.11"/>
<circle cx="196" cy="44.1" r=".83"/>
<circle cx="196" cy="44.1" r="1"/>
<circle cx="227.2" cy="43.6" r=".9"/>
<circle cx="260.5" cy="43.6" r=".9"/>
<circle cx="280.4" cy="49.9" r=".95"/>
<circle cx="280.4" cy="59.9" r=".95"/>
<circle cx="280.4" cy="49.9" r=".99"/>
<circle cx="280.4" cy="59.9" r=".99"/>
<circle cx="140.4" cy="64.1" r="1.11"/>
<circle cx="140.4" cy="64.1" r="1.16"/>
<circle cx="160.5" cy="66.3" r=".9"/>
<circle cx="171" cy="65.8" r=".84"/>
<circle cx="171" cy="65.8" r="1"/>
<circle cx="177.4" cy="65.8" r="1.12"/>
<circle cx="177.4" cy="65.8" r="1.16"/>
<circle cx="183.5" cy="65.8" r=".41"/>
<circle cx="183.5" cy="65.8" r=".82"/>
<circle cx="183.5" cy="65.8" r="1"/>
<circle cx="189.7" cy="65.8" r="1.11"/>
<circle cx="194.2" cy="73.1" r=".99"/>
<circle cx="196" cy="65.8" r="1"/>
<circle cx="196" cy="65.8" r=".82"/>
<circle cx="227.2" cy="66.3" r=".9"/>
<circle cx="251.7" cy="69.1" r=".88"/>
<circle cx="251.7" cy="69.1" r=".89"/>
<circle cx="153.9" cy="114.5" r="1.01"/>
<circle cx="153.9" cy="114.5" r=".94"/>
<circle cx="175.2" cy="109.3" r=".99"/>
<circle cx="175.2" cy="109.3" r=".87"/>
<circle cx="175.2" cy="109.3" r=".91"/>
<circle cx="179.4" cy="106.1" r=".33"/>
<circle cx="179.4" cy="106.1" r=".9"/>
<circle cx="179.4" cy="106.1" r="1"/>
<circle cx="182.2" cy="106.1" r=".9"/>
<circle cx="182.2" cy="106.1" r=".87"/>
<circle cx="184.9" cy="106.1" r=".86"/>
<circle cx="184.9" cy="106.1" r=".89"/>
<circle cx="192.5" cy="109.3" r=".86"/>
<circle cx="192.5" cy="109.3" r="1.01"/>
<circle cx="192.5" cy="109.3" r=".91"/>
<circle cx="251.9" cy="109.3" r=".87"/>
<circle cx="251.9" cy="109.3" r=".91"/>
<circle cx="251.9" cy="109.3" r="1"/>
<circle cx="259.2" cy="109.3" r=".9"/>
<circle cx="259.2" cy="109.3" r=".86"/>
<circle cx="259.2" cy="109.3" r="1.01"/>
<circle cx="280.5" cy="114.5" r=".94"/>
<circle cx="280.5" cy="114.4" r="1"/>
<circle cx="334.2" cy="118.8" r="1.32"/>
<circle cx="334.2" cy="118.8" r="1.5"/>
<circle cx="334.2" cy="118.8" r="1.14"/>
<circle cx="334.2" cy="118.8" r="1.17"/>
<circle cx="356.2" cy="118.8" r="1.33"/>
<circle cx="356.2" cy="118.8" r="1.17"/>
<circle cx="356.2" cy="118.8" r="1.13"/>
<circle cx="356.2" cy="118.8" r="1.5"/>
<circle cx="334.2" cy="126.3" r="1.49"/>
<circle cx="334.2" cy="126.3" r="1.14"/>
<circle cx="334.2" cy="126.3" r="1.33"/>
<circle cx="334.2" cy="126.3" r="1.17"/>
<circle cx="356.2" cy="126.3" r="1.13"/>
<circle cx="356.2" cy="126.3" r="1.34"/>
<circle cx="356.2" cy="126.3" r="1.49"/>
<circle cx="160.5" cy="171.1" r=".9"/>
<circle cx="175" cy="168.3" r=".42"/>
<circle cx="182.7" cy="168.3" r=".4"/>
<circle cx="185" cy="168.4" r=".4"/>
<circle cx="192.7" cy="168.4" r=".43"/>
<circle cx="193.9" cy="171.1" r=".9"/>
<circle cx="227.2" cy="171.1" r=".9"/>
<circle cx="251.7" cy="168.4" r=".4"/>
<circle cx="259.4" cy="168.3" r=".42"/>
<circle cx="260.5" cy="171.1" r=".9"/>
<circle cx="160.5" cy="182.5" r=".84"/>
<circle cx="160.5" cy="193.8" r=".89"/>
<circle cx="172.1" cy="180.7" r=".98"/>
<circle cx="193.9" cy="182.5" r=".84"/>
<circle cx="193.9" cy="193.8" r=".89"/>
<circle cx="227.2" cy="193.8" r=".89"/>
<circle cx="260.2" cy="182.5" r="2.45"/>
<circle cx="260.6" cy="193.8" r=".89"/>
<circle cx="139.5" cy="203.2" r=".99"/>
<circle cx="263.7" cy="203.2" r=".99"/>
</g>
<path d="M412.4 262.3a2.5 2.5 0 0 0-4.1-1.1 2.5 2.5 0 0 0 1 4.2 2.5 2.5 0 0 0 3.2-2.9l-.1-.2" fill="none" stroke="#000" stroke-width=".3" stroke-dasharray="30.5 1.3 1.3 1.3" stroke-dashoffset="24.5" stroke-linecap="butt"/>
<path d="M414.8 261.5a5 5 0 0 0-8.3-2 5 5 0 0 0 2.2 8.3 5 5 0 0 0 6.2-6l-.1-.3" fill="none" stroke="#000" stroke-width=".3" stroke-dasharray="30.5 1.3 1.3 1.3" stroke-dashoffset="16.7" stroke-linecap="butt"/>
<path d="M345.2 115.1v15.5" fill="none" stroke="#000" stroke-width=".3" stroke-dasharray="30.5 1.3 1.3 1.3" stroke-dashoffset="24.6"/>
<path d="M259.7 182.5h-.8M260.5 183.3v.8M260.5 181.6v-.8M261.4 182.5h.8" fill="none" stroke="#000" stroke-width=".3" stroke-dasharray="30.5 1.3 1.3 1.3"/>
<path d="M410 255.7v14.9" fill="none" stroke="#000" stroke-width=".3" stroke-dasharray="30.5 1.3 1.3 1.3" stroke-dashoffset="25"/>
<path d="M403.4 263l12.6-.1" fill="none" stroke="#000" stroke-width=".3" stroke-dasharray="30.5 1.3 1.3 1.3" stroke-dashoffset="26.1"/>
<path d="M216 248v5" fill="none" stroke="#000" stroke-width=".3" stroke-dasharray="30.5 1.3 1.3 1.3" stroke-dashoffset="29.9"/>
<path d="M157.7 65.8v-21.7M183.5 65.8v-21.7M250.2 65.8v-21.7M276 65.8v-21.7" fill="none" stroke="#f00" stroke-width=".3" stroke-dasharray="30.5 1.3 1.3 1.3" stroke-dashoffset="21.6"/>
<g fill="#000">
<path d="M331 127.3l.6 .2-.6 .1z"/>
<path d="M128.5 35.4l.6-.1v.3zM157.1 35.3l.6 .1-.6 .2z"/>
<path d="M182.9 31.1l.6 .2-.6 .1zM128.5 31.3l.6-.2v.3zM285.6 35.3l.6 .1-.6 .2zM276 35.4l.6-.1v.3zM249.6 31.1l.6 .2-.6 .1zM183.5 31.3l.6-.2v.3z"/>
<path d="M203.4 44.1l.1 .6h-.3zM203.2 65.2h.3l-.1 .6zM290.1 171.2l.1 .6h-.3zM289.9 193.2h.3l-.1 .6zM293.3 168.8l.2 .6h-.3zM293.2 195.5h.3l-.2 .6z"/>
<path d="M128.5 99.1l.6-.1v.2zM285.6 99l.6 .1-.6 .1zM171 39.1l.6-.2v.3zM195.4 38.9l.6 .2-.6 .1zM161 35.4l.6-.1v.3zM205.4 35.3l.6 .1-.6 .2zM171 66.6l-.1 .6h.3zM183.6 66.6l-.2 .6h.3zM345.2 131.5l.6-.1v.3zM358.3 131.4l.6 .1-.6 .2zM128.5 164.2l.6-.1v.3zM159.9 164.1l.6 .1-.6 .2zM160.5 194.7l-.2 .6h.4zM260.5 194.7l-.1 .6h.3zM161.4 182.5l.6 .1v-.3z"/>
<path d="M344.6 131.4l.6 .1-.6 .2zM331.6 131.5l.6-.1v.3zM285.6 164.1l.6 .1-.6 .2zM260.5 164.2l.6-.1v.3zM344.1 181.6l.6 .2-.6 .2zM342.7 181.8l.6-.2v.4z"/>
<path d="M365.8 128.4h.3l-.2 .6zM365.9 103l.2 .6h-.3z"/>
<path d="M160.5 164.2l.6-.1v.3zM193.3 164.1l.6 .1-.6 .2z"/>
<path d="M227.2 164.2l.6-.1v.3zM259.9 164.1l.6 .1-.6 .2zM193.9 164.2l.6-.1v.3zM226.6 164.1l.6 .1-.6 .2z"/>
<path d="M338.7 183.4l.2 .6h-.3zM338.6 187.8h.3l-.2 .6z"/>
</g>
<g font-size="6.3">
<text x="282.1" y="250.3">名称</text>
<text x="347.1" y="250.3">图号</text>
<text x="282.1" y="260.3">材质</text>
<text x="347.1" y="260.3">质量</text>
<text x="383.3" y="262.1">视</text>
<text x="383.3" y="269.9">图</text>
<text x="282.1" y="270.3">版次</text>
<text x="347.1" y="270.3">比例</text>
</g>
<g font-size="4.2">
<text x="4.8" y="237.6">注意：1.行走平行度（正面+侧面），450行程内，≤±0.03mm，1000行程内，≤±0.05mm。</text>
<text x="12.2" y="243.3">2.本体形变，450行程内，≤±0.03mm，1000行程内，≤±0.05mm。</text>
<text x="18.6" y="251.3">型号/规格</text>
<text x="70.6" y="251.3">GTH8-200-BC-M20-C4</text>
<text x="301.9" y="249.5">GTH8-200-BC-M20-C4</text>
<text x="14.4" y="258.3">螺杆型号/规格</text>
<text x="19.7" y="263.9">有效行程</text>
<text x="63.7" y="258.3">1605</text>
<text x="86.5" y="263.9">200</text>
<text x="89.9" y="258.3">1610</text>
<text x="111.7" y="258.3">1620</text>
<text x="19.7" y="269.5">精度等级</text>
<text x="87.6" y="269.5">C7</text>
<text x="259" y="267">2022/9/23</text>
<text x="19.7" y="275.2">马达容量</text>
<text x="70.6" y="275.2">200/400W（无刹车）</text>
<text x="15.4" y="280.8">重复定位精度</text>
<text x="86.7" y="280.8">0.02</text>
<text x="9.1" y="286.4">感应开关方式及数量</text>
<text x="72.7" y="286.4">外挂型三只（C4）</text>
<text x="15.5" y="292">建议最快速度</text>
<text x="60.5" y="292">250MM/S</text>
<text x="86.7" y="292">500MM/S</text>
<text x="106.4" y="292">1000MMM/S</text>
</g>
<g font-size="4.1">
<text x="263.7" y="184">I</text>
<text x="360.9" y="182.7">I</text>
<text x="356.8" y="187.9">1 : 1</text>
</g>
<g font-size="3.5">
<text x="137.8" y="32.5">165 滑台原点位置</text>
<text x="208.8" y="32.5">200 有效行程</text>
<text x="89.6" y="36.7">87.50 滑台极限位置 1</text>
<text x="185.5" y="36.7">135</text>
<text x="186.4" y="40.3">75</text>
<text x="288" y="36.7">30.50 滑台极限位置 1</text>
<text x="204.7" y="56.3" transform="rotate(-90 204.7 56.3)">65</text>
<text x="150" y="74.4">4 x M6 贯穿</text>
<text x="185.5" y="74.4">2 x</text>
<text x="197.2" y="74.4">5</text>
<text x="205.5" y="74.4">8</text>
<text x="207.8" y="100.3">473</text>
<text x="367.2" y="118.5" transform="rotate(-90 367.2 118.5)">78</text>
<text x="315.7" y="127">基准面</text>
<text x="334.3" y="132.8">40.70</text>
<text x="350.9" y="132.8">41</text>
<text x="146.5" y="165.5">96</text>
<text x="173.1" y="165.5">100</text>
<text x="207.7" y="165.5">100</text>
<text x="239.8" y="165.5">100</text>
<text x="270.7" y="165.5">77</text>
<text x="163.4" y="182">2 x</text>
<text x="174.9" y="182">5 H7</text>
<text x="188.7" y="182">4</text>
<text x="291.4" y="183.8" transform="rotate(-90 291.4 183.8)">68</text>
<text x="294.6" y="183.8" transform="rotate(-90 294.6 183.8)">82</text>
<text x="347.7" y="183.1">2</text>
<text x="137.9" y="200.9">4 x M6</text>
<text x="154.5" y="200.9">15</text>
<text x="263" y="200.9">4 x M6</text>
<text x="277.8" y="200.9">15</text>
<text x="338.3" y="201" transform="rotate(-90 338.3 201)">+0.012</text>
<text x="341.8" y="199.2" transform="rotate(-90 341.8 199.2)">0</text>
<text x="142.2" y="204.4">5.40 贯穿</text>
<text x="266.4" y="204.4">5.40 贯穿</text>
<text x="341.8" y="204.5" transform="rotate(-90 341.8 204.5)">5</text>
<text x="221.4" y="246.8">1</text>
<text x="221.4" y="251.8">2</text>
<text x="218.8" y="256.8">序号</text>
<text x="232.2" y="256.8">修 订 版 次</text>
<text x="257.5" y="256.8">设计变更编号</text>
<text x="228.2" y="261.8">设</text>
<text x="240.1" y="261.8">计</text>
<text x="252" y="261.8">变</text>
<text x="263.9" y="261.8">更</text>
<text x="219.1" y="266.7">设 计</text>
<text x="368.3" y="269.3">1:3</text>
<text x="219.1" y="271.7">校 核</text>
<text x="219.1" y="276.7">批 准</text>
<text x="222.9" y="282.7">技术要求：</text>
<text x="231.8" y="287.3">1、未标注公差全部 0.1</text>
<text x="231.7" y="291.8">2、未标注倒角全部C0.3</text>
</g>
</svg>
